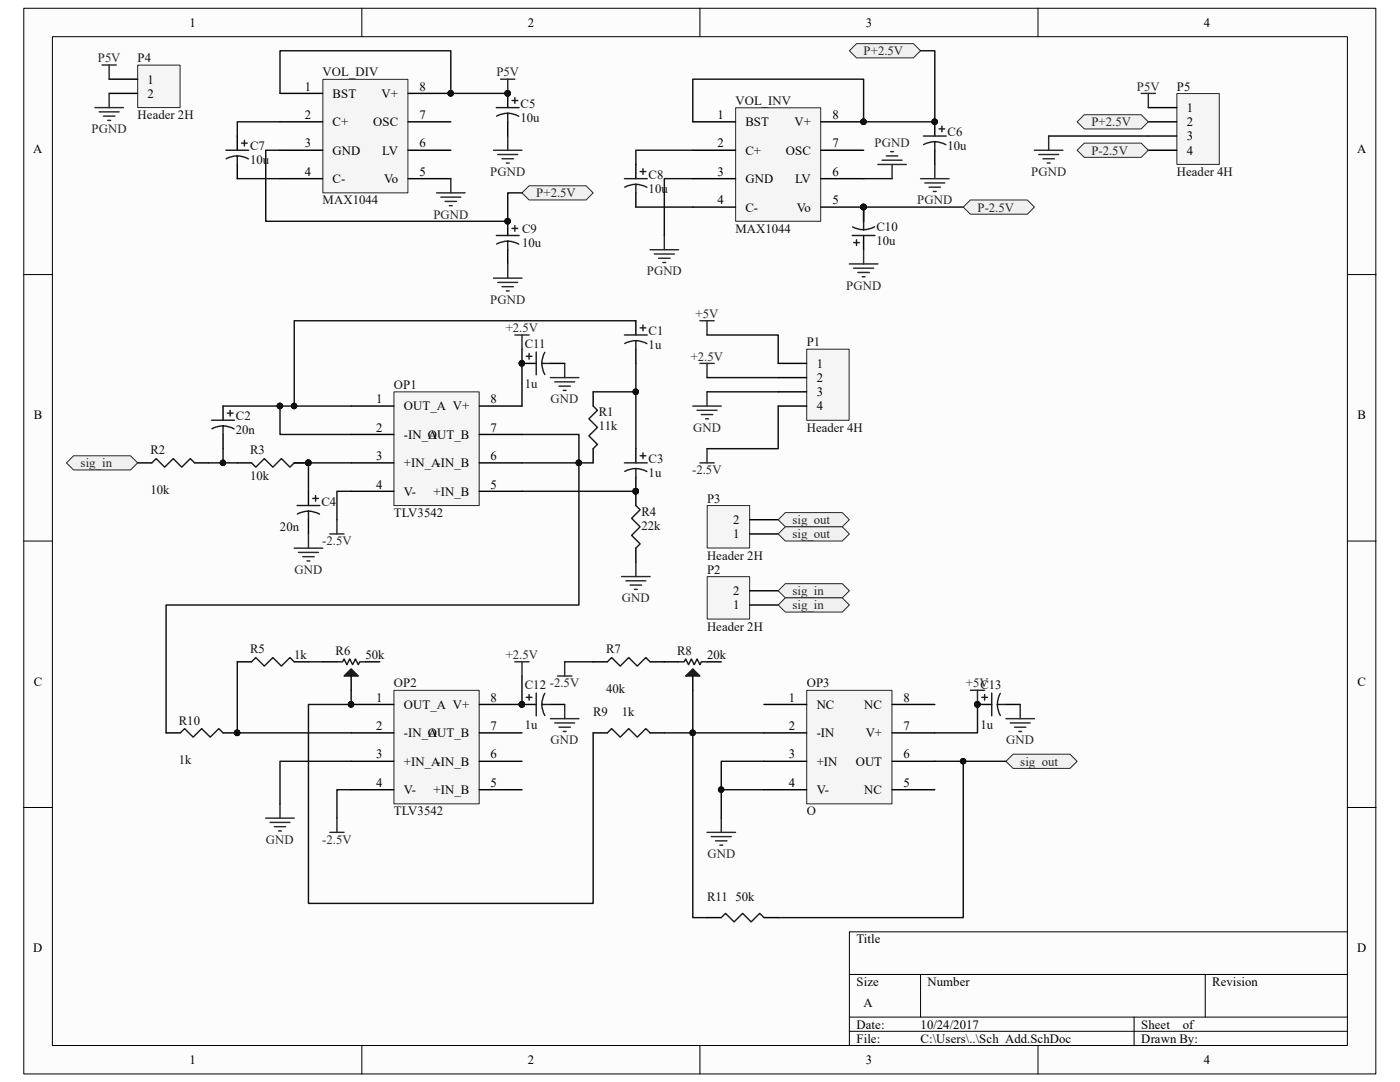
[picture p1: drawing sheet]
<svg xmlns="http://www.w3.org/2000/svg" width="279mm" height="216mm" viewBox="0 0 279 216" stroke-linecap="round" stroke-linejoin="round" font-family="sans-serif">
<path d="M4.8 1.7h269.8v212.6h-269.8z" fill="#fcfcfc"/>
<path d="M4.7 1.7h269.9v212.6h-269.9z" fill="none" stroke="#000" stroke-width=".2"/>
<path d="M10.5 7.4h258.4v201.2h-258.4z" fill="#fcfcfc"/>
<g fill="none" stroke="#000" stroke-width=".2">
<path d="M10.5 7.3h258.4v201.3h-258.4zM72.2 1.6v5.7M139.7 1.6v5.7M207.2 1.6v5.7M4.7 54.8h5.7M268.9 54.8h5.7M4.7 108h5.7M268.9 108h5.7M4.7 161.1h5.7M268.9 161.1h5.7M169.5 194.4h99.4M183.7 194.4v8.5"/>
<path d="M240.5 194.4v8.5M268.9 185.9h-99.4v22.7M72.2 208.6v5.7M139.7 208.6v5.7M169.5 202.9h99.4M169.5 205.8h99.4M207.2 208.6v5.7M226.3 202.9v5.7"/>
</g>
<g fill="none" stroke="#000" stroke-width=".28">
<path d="M118.4 78.2v2.8M126.9 64v2.8M126.9 69.7v2.8M27.5 92.4h2.8M38.8 92.4h2.9M44.5 81v2.9M44.5 86.7v2.8M47.4 92.4h2.8M58.7 92.4h2.9M61.6 98v2.9M118.4 89.5v2.9M126.9 89.5v2.9"/>
<path d="M126.9 95.2v5.7M61.6 103.7v2.8M126.9 109.4v2.8M47.4 132.1h2.8M58.7 132.1h2.9M33.1 146.2h2.9M44.5 146.2h2.9"/>
</g>
<g fill="#0e0e0e" stroke="#0e0e0e" stroke-width=".2">
<circle cx="61.5" cy="92.3" r=".55"/>
<circle cx="104.1" cy="72.5" r=".55"/>
<circle cx="44.5" cy="92.3" r=".55"/>
<circle cx="55.8" cy="81" r=".55"/>
<circle cx="126.9" cy="98" r=".55"/>
<circle cx="58.7" cy="81" r=".55"/>
<circle cx="126.9" cy="78.2" r=".55"/>
<circle cx="115.5" cy="92.3" r=".55"/>
<circle cx="104.1" cy="140.6" r=".55"/>
<circle cx="47.3" cy="146.2" r=".55"/>
</g>
<g fill="none" stroke="#1c1c1c" stroke-width=".28">
<path d="M124.6 66.8h4.6M124.7 68.5l1.3-.4 .9-.1 1.4 .2 .8 .4M126.9 68v1.7M127.8 65.4h1.1M128.3 64.9v1.1M30.3 92.4l.9-.9 1.7 1.7 1.7-1.7 1.7 1.7 1.7-1.7 .8 .9M42.2 83.9h4.6M44.5 85v1.7M44.5 85l.9 .1 1.3 .5M44.5 85l-.9 .1-1.3 .5M45.4 82.4h1.1M45.9 81.9v1.1"/>
<path d="M50.2 92.4l.8 .8 1.8-1.7 1.7 1.7 1.7-1.7 1.7 1.7 .8-.8M62.4 99.5h1.1M63 98.9v1.1M118.4 81l.8 .9-1.7 1.7 1.7 1.7-1.7 1.7 1.7 1.7-.8 .8M124.6 92.4h4.6M126.9 93.5l.9 .1 1.3 .5M126.9 93.5l-.9 .1-1.3 .5M126.9 93.5v1.7M127.8 90.9h1.1M128.3 90.4v1.1M59.3 100.9h4.5M61.6 102v1.7"/>
<path d="M61.6 102l.9 .1 1.3 .5M61.6 102l-1 .1-1.3 .5M126.9 100.9l.9 .8-1.8 1.7 1.8 1.7-1.8 1.7 1.8 1.7-.9 .9M50.2 132.1l.8-.9 1.8 1.7 1.7-1.7 1.7 1.7 1.7-1.7 .8 .9M36 146.2l.8-.8 1.7 1.7 1.8-1.7 1.7 1.7 1.7-1.7 .8 .8"/>
</g>
<g fill="none" stroke="#262626" stroke-width=".28">
<path d="M102.8 66.8h2.8M104.2 66.8v2.9M58.7 109.4h5.7M59.6 110.2h3.9M60.4 111.1h2.3M61.3 111.9h.5M61.6 106.5v2.9M65.8 106.5h2.9M67.2 103.7v2.8M124.1 115h5.6M124.9 115.9h4M125.8 116.7h2.2"/>
<path d="M126.6 117.6h.6M126.9 112.2v2.8M102.8 132.1h2.8M104.2 132.1v2.8M53 163.3h5.7M53.9 164.1h4M54.7 165h2.3M55.6 165.8h.6M55.9 160.4v2.9M65.8 166.1h2.9M67.2 163.3v2.8"/>
</g>
<g fill="none" stroke="#0e0e0e" stroke-width=".28">
<path d="M104.2 69.7v11.3M118.4 78.2h8.5M126.9 64h-68.2v17h-2.8M126.9 72.5v17M41.7 92.4h5.7M44.5 89.5v2.9M44.5 81h11.4M55.9 81v5.7h14.2M58.7 92.4h11.4M58.7 81h11.4M61.6 92.4v5.6M70.1 98h-2.9v5.7"/>
<path d="M104.2 86.7h11.3v34h-82.4v25.5M104.2 98h22.7M104.2 134.9v5.7M47.4 146.2h22.7M70.1 157.6h-2.9v5.7M70.1 151.9h-14.2v8.5"/>
</g>
<path d="M161 69.7h8.5v14.2h-8.5z" fill="#f5f5f5"/>
<path d="M161 69.7h8.5v14.2h-8.5z" fill="none" stroke="#262626" stroke-width=".2"/>
<path d="M155.3 72.5h5.7M155.3 75.3h5.7M155.3 78.2h5.7M155.3 81h5.7M118.4 146.2h2.8M129.7 146.2h2.9" fill="none" stroke="#000" stroke-width=".28"/>
<g fill="none" stroke="#262626" stroke-width=".28">
<path d="M139.7 72.5h2.8M139.7 64h2.8M141.1 64v2.8M141.1 72.5v2.8M141.1 78.2v2.8M138.3 81h5.6M139.1 81.9h4M139.7 92.4h2.8M140 82.7h2.2M140.8 83.6h.6M141.1 89.5v2.9M193.7 137.7h2.8"/>
<path d="M195.1 137.7v2.9M141.1 166.1h5.7M142 166.9h3.9M142.8 167.8h2.3M143.7 168.6h.5M143.9 163.3v2.8"/>
</g>
<path d="M141.1 66.8h14.2v5.7M141.1 75.3h14.2M141.1 78.2h14.2M155.3 81v8.5h-14.2M143.9 157.6h8.6M195.1 140.6v5.6h-8.5" fill="none" stroke="#0e0e0e" stroke-width=".28"/>
<g fill="#0e0e0e" stroke="#0e0e0e" stroke-width=".2">
<circle cx="195" cy="140.6" r=".55"/>
<circle cx="143.9" cy="157.6" r=".55"/>
</g>
<path d="M121.2 146.2l.9-.8 1.7 1.7 1.7-1.7 1.7 1.7 1.7-1.7 .8 .8" fill="none" stroke="#1c1c1c" stroke-width=".28"/>
<path d="M141.2 100.9h8.4v8.4h-8.4z" fill="#f5f5f5"/>
<path d="M141.1 100.9h8.5v8.4h-8.5z" fill="none" stroke="#262626" stroke-width=".2"/>
<path d="M149.6 106.5h5.7M149.6 103.7h5.7M141.1 183.1h2.8M152.5 183.1h2.8" fill="none" stroke="#000" stroke-width=".28"/>
<path d="M111.3 134.9h2.8M112.7 132.1v2.8" fill="none" stroke="#262626" stroke-width=".28"/>
<path d="M112.7 132.1h5.7M138.3 146.2v36.9h2.8" fill="none" stroke="#0e0e0e" stroke-width=".28"/>
<path d="M143.9 183.1l.9-.8 1.7 1.7 1.7-1.7 1.7 1.7 1.7-1.7 .9 .8" fill="none" stroke="#1c1c1c" stroke-width=".28"/>
<circle cx="138.2" cy="146.2" r=".55" fill="#0e0e0e" stroke="#0e0e0e" stroke-width=".2"/>
<path d="M141.2 115.1h8.4v8.4h-8.4z" fill="#f5f5f5"/>
<path d="M141.1 115.1h8.5v8.4h-8.5z" fill="none" stroke="#262626" stroke-width=".2"/>
<path d="M149.6 117.9h5.7M118.4 132.1h2.8M129.7 132.1h5.7M141.1 132.1h2.8M149.6 120.7h5.7" fill="none" stroke="#000" stroke-width=".28"/>
<path d="M121.2 132.1l.9-.9 1.7 1.7 1.7-1.7 1.7 1.7 1.7-1.7 .8 .9M135.4 132.1h1.2l.2-.6 .6 1.1 .6-1.1 .5 1.1 .6-1.1 .6 1.1 .3-.5h1.1" fill="none" stroke="#1c1c1c" stroke-width=".28"/>
<path d="M136.8 134.9l1.5-1.4 1.4 1.4z" fill="#1c1c1c"/>
<path d="M67.2 132.1h1.2l.3-.6 .5 1.1 .6-1.1 .6 1.1 .5-1.1 .6 1.1 .3-.5h1.1M136.8 134.9l1.5-1.4 1.4 1.4z" fill="none" stroke="#1c1c1c" stroke-width=".28"/>
<path d="M64.4 132.1h2.8M72.9 132.1h2.9M138.3 134.9v2.8" fill="none" stroke="#000" stroke-width=".28"/>
<path d="M70.1 133.5l1.4 1.4h-2.8z" fill="#1c1c1c"/>
<path d="M70.1 133.5l1.4 1.4h-2.8z" fill="none" stroke="#1c1c1c" stroke-width=".28"/>
<path d="M70.1 134.9v2.8" fill="none" stroke="#000" stroke-width=".28"/>
<path d="M61.6 132.1h2.8M70.1 137.7v2.9h-8.5v39.7h56.8v-34.1M138.3 137.7v8.5M186.6 151.9h14.2" fill="none" stroke="#0e0e0e" stroke-width=".28"/>
<g fill="#0e0e0e" stroke="#0e0e0e" stroke-width=".2">
<circle cx="192.2" cy="151.9" r=".55"/>
<circle cx="138.2" cy="146.2" r=".55"/>
<circle cx="70" cy="140.6" r=".55"/>
</g>
<path d="M78.7 78.2h16.9v22.7h-16.9z" fill="#f5f5f5"/>
<path d="M78.6 78.2h17v22.7h-17z" fill="none" stroke="#262626" stroke-width=".2"/>
<path d="M70.1 81h8.5M70.1 86.7h8.5M70.1 92.4h8.5M70.1 98h8.5M95.6 81h8.6M95.6 86.7h8.6M95.6 92.4h8.6M95.6 98h8.6" fill="none" stroke="#000" stroke-width=".28"/>
<path d="M78.7 137.8h16.9v22.6h-16.9z" fill="#f5f5f5"/>
<path d="M78.6 137.8h17v22.6h-17z" fill="none" stroke="#262626" stroke-width=".2"/>
<path d="M70.1 140.6h8.5M70.1 146.2h8.5M70.1 151.9h8.5M70.1 157.6h8.5M95.6 140.6h8.6M95.6 146.2h8.6M95.6 151.9h8.6M95.6 157.6h8.6" fill="none" stroke="#000" stroke-width=".28"/>
<g fill="#0e0e0e" stroke="#0e0e0e" stroke-width=".2">
<circle cx="70" cy="140.6" r=".55"/>
<circle cx="104.1" cy="140.6" r=".55"/>
<circle cx="138.2" cy="146.2" r=".55"/>
<circle cx="143.9" cy="157.6" r=".55"/>
</g>
<path d="M132.6 146.2h19.9M152.5 151.9h-8.6v11.4" fill="none" stroke="#0e0e0e" stroke-width=".28"/>
<path d="M161 137.8h17v22.6h-17z" fill="#f5f5f5"/>
<path d="M161 137.8h17v22.6h-17z" fill="none" stroke="#262626" stroke-width=".2"/>
<path d="M152.5 140.6h8.5M152.5 146.2h8.5M152.5 151.9h8.5M152.5 157.6h8.5M178 140.6h8.6M178 146.2h8.6M178 151.9h8.6M178 157.6h8.6" fill="none" stroke="#000" stroke-width=".28"/>
<g fill="#f0f0f0" stroke="#262626" stroke-width=".2">
<path d="M200.8 151.9l1.4-1.4h11.3l1.5 1.4-1.5 1.4h-11.3z" fill-rule="evenodd"/>
<path d="M155.3 103.7l1.4-1.4h11.4l1.4 1.4-1.4 1.4h-11.4z" fill-rule="evenodd"/>
<path d="M155.3 106.5l1.4-1.4h11.4l1.4 1.4-1.4 1.5h-11.4z" fill-rule="evenodd"/>
<path d="M13.3 92.4l1.4-1.5h11.3l1.5 1.5-1.5 1.4h-11.3z" fill-rule="evenodd"/>
<path d="M155.3 117.9l1.4-1.4h11.4l1.4 1.4-1.4 1.4h-11.4z" fill-rule="evenodd"/>
<path d="M155.3 120.7l1.4-1.4h11.4l1.4 1.4-1.4 1.4h-11.4z" fill-rule="evenodd"/>
</g>
<path d="M104.2 92.4h14.2M47.4 132.1v14.1M192.2 151.9v31.2h-36.9" fill="none" stroke="#0e0e0e" stroke-width=".28"/>
<g fill="#0e0e0e" stroke="#0e0e0e" stroke-width=".2">
<circle cx="192.2" cy="151.9" r=".55"/>
<circle cx="47.3" cy="146.2" r=".55"/>
<circle cx="115.5" cy="92.3" r=".55"/>
</g>
<path d="M64.5 15.9h16.9v22.6h-16.9z" fill="#f5f5f5"/>
<path d="M64.4 15.8h17v22.7h-17z" fill="none" stroke="#262626" stroke-width=".2"/>
<path d="M55.9 18.6h8.5M81.4 18.6h8.6M55.9 24.3h8.5M55.9 30h8.5M55.9 35.6h8.5M81.4 24.3h8.6M81.4 30h8.6M81.4 35.6h8.6" fill="none" stroke="#000" stroke-width=".28"/>
<circle cx="89.9" cy="18.6" r=".55" fill="#0e0e0e" stroke="#0e0e0e" stroke-width=".2"/>
<path d="M146.9 21.5h16.9v22.7h-16.9z" fill="#f5f5f5"/>
<path d="M146.8 21.5h17v22.7h-17z" fill="none" stroke="#262626" stroke-width=".2"/>
<path d="M138.3 24.3h8.5M138.3 30h8.5M138.3 35.6h8.5M163.8 24.3h8.6M163.8 30h8.6M163.8 35.6h8.6M138.3 41.3h8.5M163.8 41.3h8.6" fill="none" stroke="#000" stroke-width=".28"/>
<g fill="#0e0e0e" stroke="#0e0e0e" stroke-width=".2">
<circle cx="172.3" cy="41.3" r=".55"/>
<circle cx="172.3" cy="24.3" r=".55"/>
</g>
<path d="M27.5 13h8.4v8.5h-8.4z" fill="#f5f5f5"/>
<path d="M27.5 13h8.4v8.5h-8.4z" fill="none" stroke="#262626" stroke-width=".2"/>
<path d="M21.8 15.8h5.7M21.8 18.6h5.7M101.3 18.6v2.9M47.4 27.1v2.9M47.4 32.8v2.8M101.3 24.3v2.8M101.3 44.2v2.8M101.3 49.8v2.9" fill="none" stroke="#000" stroke-width=".28"/>
<g fill="none" stroke="#262626" stroke-width=".28">
<path d="M20.4 13h2.8M21.8 13v2.8M21.8 18.6v2.9M99.9 15.8h2.9M101.3 15.8v2.8M18.9 21.5h5.7M19.8 22.3h4M20.7 23.2h2.2M21.5 24h.6M87.1 38.5h5.7M88 39.3h4M90 35.6v2.9"/>
<path d="M98.5 30h5.7M99.3 30.8h4M100.2 31.7h2.3M101 32.5h.6M101.3 27.1v2.9M88.8 40.2h2.3M89.7 41h.6"/>
</g>
<g fill="#0e0e0e" stroke="#0e0e0e" stroke-width=".2">
<circle cx="101.3" cy="18.6" r=".55"/>
<circle cx="89.9" cy="18.6" r=".55"/>
<circle cx="101.3" cy="44.1" r=".55"/>
</g>
<g fill="none" stroke="#1c1c1c" stroke-width=".28">
<path d="M102.8 19.5v1.1M45.1 30h4.5M47.4 31.1l.9 .1 1.3 .5M47.4 31.1l-1 .1-1.3 .5M47.4 31.1v1.7M48.2 28.6h1.1M48.8 28v1.1M99.1 21.5h4.5M101.3 22.6v1.7M101.3 22.6l.9 .1 1.3 .5M101.3 22.6l-.9 .1-1.3 .5M102.2 20.1h1.1"/>
<path d="M99.1 47h4.5M101.3 48.1v1.7M101.3 48.1l.9 .1 1.3 .5M101.3 48.1l-.9 .1-1.3 .5M102.2 45.6h1.1M102.8 45v1.1"/>
</g>
<path d="M55.9 18.6v-8.5h34.1v8.5h11.3M47.4 35.6h8.5M55.9 24.3h-8.5v2.8" fill="none" stroke="#0e0e0e" stroke-width=".28"/>
<path d="M104.2 38.5l1.4-1.4h11.4l1.4 1.4-1.4 1.4h-11.4z" fill-rule="evenodd" fill="#f0f0f0" stroke="#262626" stroke-width=".2"/>
<path d="M55.9 30h-2.9v14.2h48.3v-5.7h2.9" fill="none" stroke="#0e0e0e" stroke-width=".28"/>
<g fill="#0e0e0e" stroke="#0e0e0e" stroke-width=".2">
<circle cx="101.3" cy="44.1" r=".55"/>
<circle cx="186.5" cy="24.3" r=".55"/>
</g>
<g fill="none" stroke="#262626" stroke-width=".28">
<path d="M175.2 32.8h5.7M176 32h4M176.9 31.1h2.3M177.7 30.3h.6M178 32.8v2.8M183.7 35.6h5.7M184.6 36.5h3.9M185.4 37.4h2.3M186.3 38.2h.5M186.6 32.8v2.8M98.5 55.5h5.7M99.3 56.4h4"/>
<path d="M100.2 57.2h2.3M101 58.1h.6M101.3 52.7v2.8"/>
</g>
<path d="M186.6 24.3v2.8M186.6 30v2.8" fill="none" stroke="#000" stroke-width=".28"/>
<path d="M184.3 27.1h4.5M186.6 28.3l.9 .1 1.3 .5M186.6 28.3l-1 .1-1.3 .4M186.6 28.3v1.7M187.4 25.7h1.1M188 25.2v1.1" fill="none" stroke="#1c1c1c" stroke-width=".28"/>
<path d="M170.9 8.7h11.4l1.4 1.4-1.4 1.4h-11.4l-1.4-1.4z" fill-rule="evenodd" fill="#f0f0f0" stroke="#262626" stroke-width=".2"/>
<path d="M183.7 10.1h2.9v14.2h-14.2v-8.5h-34.1v8.5M138.3 30h-11.4v2.8M138.3 35.6h-5.7v11.4M172.4 35.6h5.6M126.9 41.3h11.4M192.2 41.3h-19.8v2.9" fill="none" stroke="#0e0e0e" stroke-width=".28"/>
<path d="M126.9 32.8v2.8M126.9 38.5v2.8M172.4 41.3v2.9M172.4 47v2.8" fill="none" stroke="#000" stroke-width=".28"/>
<g fill="#0e0e0e" stroke="#0e0e0e" stroke-width=".2">
<circle cx="172.3" cy="41.3" r=".55"/>
<circle cx="186.5" cy="24.3" r=".55"/>
<circle cx="172.3" cy="24.3" r=".55"/>
</g>
<path d="M124.6 35.6h4.6M126.9 36.8l.9 .1 1.3 .5M126.9 36.8l-.9 .1-1.3 .5M126.9 36.8v1.7M127.8 34.2h1.1M128.3 33.7v1.1M170.1 47h4.5M170.1 45.3l1.3 .4 1 .1M170.4 48.4h1.1M170.9 47.8v1.2M172.4 44.2v1.7M174.5 45.2l-.8 .4-1.3 .2" fill="none" stroke="#1c1c1c" stroke-width=".28"/>
<path d="M129.7 49.8h5.7M130.6 50.7h4M131.4 51.5h2.3M132.3 52.4h.6M132.6 47v2.8M169.5 52.7h5.7M170.4 53.5h3.9M171.2 54.4h2.3M172.1 55.2h.5M172.4 49.8v2.9" fill="none" stroke="#262626" stroke-width=".28"/>
<path d="M192.2 41.3l1.5-1.4h11.3l1.4 1.4-1.4 1.4h-11.3z" fill-rule="evenodd" fill="#f0f0f0" stroke="#262626" stroke-width=".2"/>
<path d="M234.9 18.7h8.4v14.1h-8.4z" fill="#f5f5f5"/>
<path d="M234.9 18.7h8.4v14.1h-8.4z" fill="none" stroke="#262626" stroke-width=".2"/>
<path d="M229.2 21.5h5.7M229.2 24.3h5.7M229.2 27.1h5.7M229.2 30h5.7" fill="none" stroke="#000" stroke-width=".28"/>
<g fill="#f0f0f0" stroke="#262626" stroke-width=".2">
<path d="M215 24.3l1.4-1.4h11.4l1.4 1.4-1.4 1.4h-11.4z" fill-rule="evenodd"/>
<path d="M215 30l1.4-1.4h11.4l1.4 1.4-1.4 1.4h-11.4z" fill-rule="evenodd"/>
</g>
<g fill="none" stroke="#262626" stroke-width=".28">
<path d="M227.8 18.6h2.8M229.2 18.6v2.9M206.4 30h5.7M207.3 30.8h4M208.1 31.7h2.3M209 32.5h.6M209.3 27.1v2.9M109.9 75.3h5.6M110.7 76.2h4M111.6 77h2.2M112.4 77.9h.6M112.7 72.5v2.8"/>
<path d="M109.9 143.4h5.6M110.7 144.3h4M111.6 145.1h2.2M112.4 146h.6M112.7 140.6v2.8M200.8 143.4h5.6M201.6 144.3h4M202.5 145.1h2.2M203.3 146h.6M203.6 140.6v2.8"/>
</g>
<path d="M209.3 27.1h19.9" fill="none" stroke="#0e0e0e" stroke-width=".28"/>
<path d="M104.2 72.5h2.8M109.9 72.5h2.8M104.2 140.6h2.8M109.9 140.6h2.8M195.1 140.6h2.8M200.8 140.6h2.8" fill="none" stroke="#000" stroke-width=".28"/>
<g fill="#0e0e0e" stroke="#0e0e0e" stroke-width=".2">
<circle cx="104.1" cy="72.5" r=".55"/>
<circle cx="104.1" cy="140.6" r=".55"/>
<circle cx="195" cy="140.6" r=".55"/>
</g>
<g fill="none" stroke="#1c1c1c" stroke-width=".28">
<path d="M105 71.1h1.2M105.6 70.5v1.2M107 70.2v4.6M108.1 72.5l.1 .9 .5 1.3M108.1 72.5h1.8M108.7 70.3l-.5 1.3-.1 .9M105 139.1h1.2M105.6 138.6v1.1M107 138.3v4.5M108.7 138.4l-.5 1.2-.1 1M195.9 139.1h1.2M196.5 138.6v1.1"/>
<path d="M197.9 138.3v4.5M199.6 138.4l-.5 1.2v1M108.1 140.6l.1 .9 .5 1.3M108.1 140.6h1.8M199.1 140.6l.1 .9 .4 1.3M199.1 140.6h1.7"/>
</g>
<g font-size="2.5">
<text x="37.8" y="5.3">1</text>
<text x="105.3" y="5.3">2</text>
<text x="172.8" y="5.3">3</text>
<text x="240.2" y="5.3">4</text>
<text x="29.5" y="16.7">1</text>
<text x="29.5" y="19.5">2</text>
<text x="60.8" y="18.1">1</text>
<text x="60.8" y="23.7">2</text>
<text x="66.4" y="19.5">BST</text>
<text x="76.2" y="19.5">V+</text>
<text x="83.7" y="23.7">7</text>
<text x="83.7" y="18.1">8</text>
<text x="143.2" y="23.7">1</text>
<text x="166.1" y="23.7">8</text>
<text x="236.9" y="22.4">1</text>
<text x="60.8" y="29.4">3</text>
<text x="66.4" y="25.2">C+</text>
<text x="74.5" y="25.2">OSC</text>
<text x="83.7" y="29.4">6</text>
<text x="143.2" y="29.4">2</text>
<text x="148.8" y="25.2">BST</text>
<text x="158.5" y="25.2">V+</text>
<text x="166.1" y="29.4">7</text>
<text x="236.9" y="25.2">2</text>
<text x="236.9" y="28">3</text>
<text x="6.6" y="30.5">A</text>
<text x="60.8" y="35.1">4</text>
<text x="66.4" y="30.9">GND</text>
<text x="76.3" y="30.9">LV</text>
<text x="83.7" y="35.1">5</text>
<text x="143.2" y="35.1">3</text>
<text x="148.8" y="30.9">C+</text>
<text x="156.8" y="30.9">OSC</text>
<text x="166.1" y="35.1">6</text>
<text x="236.9" y="30.9">4</text>
<text x="270.8" y="30.5">A</text>
<text x="66.4" y="36.5">C-</text>
<text x="76.7" y="36.5">Vo</text>
<text x="143.2" y="40.8">4</text>
<text x="148.8" y="36.5">GND</text>
<text x="158.7" y="36.5">LV</text>
<text x="166.1" y="40.8">5</text>
<text x="148.8" y="42.2">C-</text>
<text x="159" y="42.2">Vo</text>
<text x="163" y="73.4">1</text>
<text x="163" y="76.2">2</text>
<text x="6.7" y="83.7">B</text>
<text x="75.1" y="80.5">1</text>
<text x="80.6" y="81.9">OUT_A V+</text>
<text x="97.9" y="80.5">8</text>
<text x="163" y="79">3</text>
<text x="163" y="81.9">4</text>
<text x="270.9" y="83.7">B</text>
<text x="75.1" y="86.1">2</text>
<text x="80.6" y="87.5">-IN_A</text>
<text x="85.4" y="87.5">OUT_B</text>
<text x="97.9" y="86.1">7</text>
<text x="75.1" y="91.8">3</text>
<text x="80.6" y="93.2">+IN_A-IN_B</text>
<text x="97.9" y="91.8">6</text>
<text x="75.1" y="97.5">4</text>
<text x="80.6" y="98.9">V-</text>
<text x="86.5" y="98.9">+IN_B</text>
<text x="97.9" y="97.5">5</text>
<text x="146.3" y="107.4">1</text>
<text x="146.3" y="104.6">2</text>
<text x="146.3" y="118.7">2</text>
<text x="146.3" y="121.6">1</text>
<text x="6.7" y="136.8">C</text>
<text x="270.9" y="136.8">C</text>
<text x="75.1" y="140">1</text>
<text x="80.6" y="141.4">OUT_A V+</text>
<text x="97.9" y="140">8</text>
<text x="157.4" y="140">1</text>
<text x="163" y="141.4">NC</text>
<text x="172.5" y="141.4">NC</text>
<text x="180.3" y="140">8</text>
<text x="75.1" y="145.7">2</text>
<text x="80.6" y="147.1">-IN_A</text>
<text x="85.4" y="147.1">OUT_B</text>
<text x="97.9" y="145.7">7</text>
<text x="157.4" y="145.7">2</text>
<text x="163" y="147.1">-IN</text>
<text x="172.8" y="147.1">V+</text>
<text x="180.3" y="145.7">7</text>
<text x="75.1" y="151.3">3</text>
<text x="80.6" y="152.8">+IN_A-IN_B</text>
<text x="97.9" y="151.3">6</text>
<text x="157.4" y="151.3">3</text>
<text x="163" y="152.8">+IN</text>
<text x="170.8" y="152.8">OUT</text>
<text x="180.3" y="151.3">6</text>
<text x="75.1" y="157">4</text>
<text x="80.6" y="158.5">V-</text>
<text x="86.5" y="158.5">+IN_B</text>
<text x="97.9" y="157">5</text>
<text x="157.4" y="157">4</text>
<text x="163" y="158.5">V-</text>
<text x="172.5" y="158.5">NC</text>
<text x="180.3" y="157">5</text>
<text x="6.6" y="190">D</text>
<text x="170.9" y="188.2">Title</text>
<text x="270.8" y="190">D</text>
<text x="170.9" y="196.7">Size</text>
<text x="185.1" y="196.7">Number</text>
<text x="241.9" y="196.7">Revision</text>
<text x="172.3" y="201">A</text>
<text x="170.9" y="205.2">Date:</text>
<text x="170.9" y="208.1">File:</text>
<text x="183.7" y="208.1">C:\Users\..\Sch_Add.SchDoc</text>
<text x="183.7" y="205.2">10/24/2017</text>
<text x="227.8" y="208.1">Drawn By:</text>
<text x="227.8" y="205.2">Sheet</text>
<text x="236" y="205.2">of</text>
<text x="37.8" y="212.3">1</text>
<text x="105.3" y="212.3">2</text>
<text x="172.8" y="212.3">3</text>
<text x="240.2" y="212.3">4</text>
</g>
<g font-size="2.5" fill="#262626">
<text x="172.3" y="11">P+2.5V</text>
<text x="19.5" y="12.4">P5V</text>
<text x="99.1" y="15.2">P5V</text>
<text x="226.9" y="18.1">P5V</text>
<text x="18.3" y="26.6">PGND</text>
<text x="174.5" y="29.4">PGND</text>
<text x="217.8" y="25.2">P+2.5V</text>
<text x="97.8" y="35.1">PGND</text>
<text x="205.8" y="35.1">PGND</text>
<text x="217.8" y="30.9">P-2.5V</text>
<text x="107" y="39.4">P+2.5V</text>
<text x="183" y="40.8">PGND</text>
<text x="86.5" y="43.6">PGND</text>
<text x="195.1" y="42.2">P-2.5V</text>
<text x="129.1" y="54.9">PGND</text>
<text x="168.9" y="57.8">PGND</text>
<text x="97.8" y="60.6">PGND</text>
<text x="138.8" y="63.5">+5V</text>
<text x="100.9" y="66.3">+2.5V</text>
<text x="137.8" y="72">+2.5V</text>
<text x="109.9" y="80.5">GND</text>
<text x="138.3" y="86.1">GND</text>
<text x="16.1" y="93.2">sig_in</text>
<text x="138.1" y="94.7">-2.5V</text>
<text x="158.2" y="104.6">sig_out</text>
<text x="158.2" y="107.4">sig_out</text>
<text x="64.3" y="108.8">-2.5V</text>
<text x="58.8" y="114.5">GND</text>
<text x="158.2" y="118.7">sig_in</text>
<text x="124.1" y="120.2">GND</text>
<text x="158.2" y="121.6">sig_in</text>
<text x="100.9" y="131.5">+2.5V</text>
<text x="192.8" y="137.2">+5V</text>
<text x="109.9" y="148.5">GND</text>
<text x="200.8" y="148.5">GND</text>
<text x="203.6" y="152.8">sig_out</text>
<text x="53.1" y="168.4">GND</text>
<text x="64.3" y="168.4">-2.5V</text>
<text x="141.2" y="171.2">GND</text>
</g>
<g font-size="2.5" fill="#0e0e0e">
<text x="27.5" y="12.4">P4</text>
<text x="64.4" y="15.2">VOL_DIV</text>
<text x="27.5" y="23.7">Header 2H</text>
<text x="103.9" y="21.5">C5</text>
<text x="146.8" y="20.9">VOL_INV</text>
<text x="234.9" y="18.1">P5</text>
<text x="49.9" y="30">C7</text>
<text x="103.9" y="24.3">10u</text>
<text x="189.1" y="30">10u</text>
<text x="189.1" y="27.2">C6</text>
<text x="49.9" y="32.8">10u</text>
<text x="129.5" y="35.6">C8</text>
<text x="234.9" y="35.1">Header 4H</text>
<text x="64.4" y="40.8">MAX1044</text>
<text x="129.5" y="38.5">10u</text>
<text x="104.2" y="46.4">C9</text>
<text x="146.8" y="46.4">MAX1044</text>
<text x="174.9" y="46.1">C10</text>
<text x="104.2" y="49.3">10u</text>
<text x="174.9" y="49">10u</text>
<text x="104.7" y="69.4">C11</text>
<text x="129.5" y="69.7">1u</text>
<text x="129.5" y="66.8">C1</text>
<text x="161" y="69.1">P1</text>
<text x="78.6" y="77.6">OP1</text>
<text x="104.7" y="77.3">1u</text>
<text x="47.1" y="83.9">C2</text>
<text x="119.5" y="83">R1</text>
<text x="47.1" y="86.7">20n</text>
<text x="119.5" y="85.9">11k</text>
<text x="161" y="86.1">Header 4H</text>
<text x="30" y="90.7">R2</text>
<text x="49.9" y="95.8">10k</text>
<text x="49.9" y="90.7">R3</text>
<text x="129.5" y="95.2">1u</text>
<text x="129.5" y="92.4">C3</text>
<text x="30" y="98.6">10k</text>
<text x="64.1" y="100.9">C4</text>
<text x="141.1" y="100.3">P3</text>
<text x="55.9" y="106">20n</text>
<text x="78.6" y="103.2">TLV3542</text>
<text x="128" y="105.7">22k</text>
<text x="128" y="102.9">R4</text>
<text x="141.1" y="111.7">Header 2H</text>
<text x="141.1" y="114.5">P2</text>
<text x="141.1" y="125.8">Header 2H</text>
<text x="49.9" y="130.4">R5</text>
<text x="58.7" y="131.5">1k</text>
<text x="67" y="130.6">R6</text>
<text x="72.9" y="131.5">50k</text>
<text x="120.9" y="130.4">R7</text>
<text x="135.1" y="130.6">R8</text>
<text x="141.1" y="131.5">20k</text>
<text x="78.6" y="137.2">OP2</text>
<text x="104.7" y="137.5">C12 -2.5V</text>
<text x="161" y="137.2">OP3</text>
<text x="195.7" y="137.5">C13</text>
<text x="118.4" y="142.8">R9</text>
<text x="120.9" y="138.3">40k</text>
<text x="124.1" y="142.8">1k</text>
<text x="35.7" y="144.6">R10</text>
<text x="104.7" y="145.4">1u</text>
<text x="195.7" y="145.4">1u</text>
<text x="35.7" y="152.5">1k</text>
<text x="78.6" y="162.7">TLV3542</text>
<text x="161" y="162.7">O</text>
<text x="141.1" y="179.7">R11</text>
<text x="146.8" y="179.7">50k</text>
</g>
</svg>
